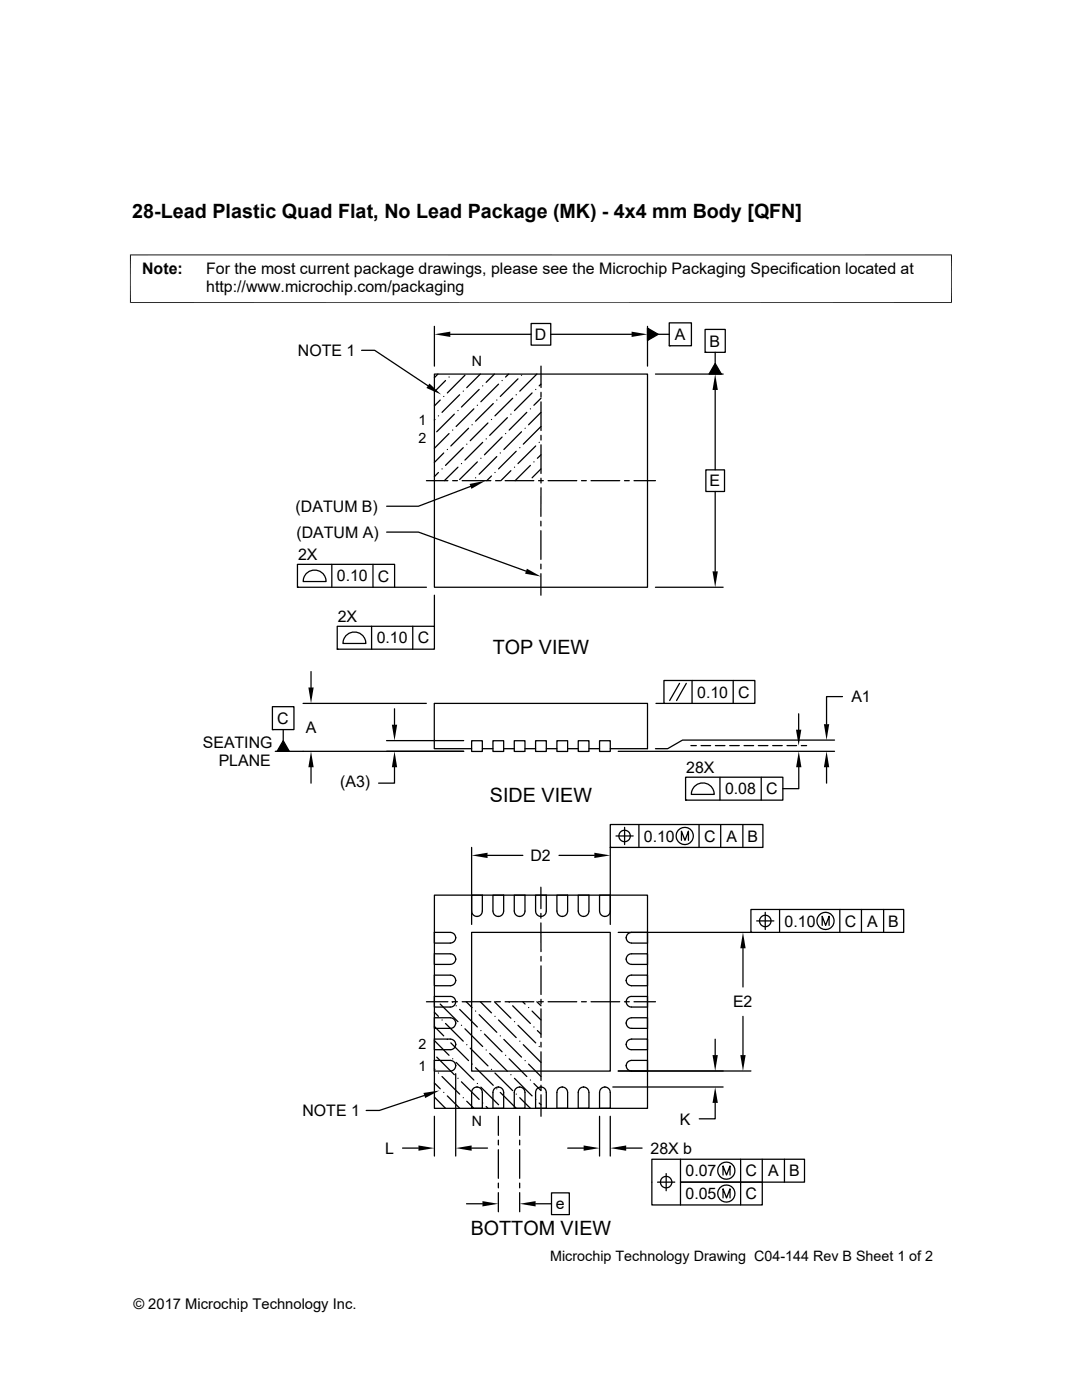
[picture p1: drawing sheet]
<svg xmlns="http://www.w3.org/2000/svg" width="216mm" height="279mm" viewBox="0 0 216 279" stroke-linecap="round" stroke-linejoin="round" font-family="sans-serif">
<g fill="none" stroke="#000" stroke-width=".25">
<path d="M72.2 69.9h2.6l10.6 7.1M86.7 74.7h42.5v42.5h-42.5zM86.7 65.1v8M87.4 74.7l-.7 .7M87.8 79.8l-1.1 1.2M88.5 79.1h.1M88.9 75.9l-2.2 2.3M89.6 75.2h.1M89.9 66.7h16.1M91.7 78.8l-3.5 3.5M92.4 78.1h.1M92.8 74.9l-3.5 3.5"/>
<path d="M95.6 77.7l-3.5 3.5M95.8 74.7l-2.7 2.7M96.3 77h.1M98.7 74.7l-1.7 1.6M99.1 79.8h.1M99.5 76.7l-3.6 3.5M100.2 75.9h.1M101.5 74.7l-.6 .5M102.3 79.5l-3.5 3.5M103 78.8h.1M103.4 75.6l-3.6 3.5M104.1 74.9h.1"/>
<path d="M106 64.6h3.9v4.3h-3.9zM106.2 78.4l-3.5 3.5M106.9 77.7h.1M107.1 74.7l-3.4 3.4M107.9 73.1v4.2M107.9 78.3v.9M108 76.7l-.4 .3M108 79.5l-1.5 1.4M109.9 66.7h16.1M129.2 65.5l2.1 1.2-2.1 1.2zM129.2 65.1v8M130.8 74.7h13.5"/>
<path d="M131.3 66.7h2.2M133.5 64.4h4.5v4.6h-4.5zM133.5 69h.1M140.7 65.7h4v4.6h-4zM140.7 70.3h.1M142.7 77.8v16M142.7 72.5l1.2 2.2h-2.4zM142.7 70.3v2.2M85.1 95.9h4.3M86.8 83.7l-.1 .1M87.5 83h.1M87.5 94.3l-.8 .8"/>
<path d="M88.2 93.6h.1M88.5 90.4l-1.8 1.9M89.3 89.7h.1M89.6 86.5l-2.9 3M90.3 85.8h.1M90.3 95.9h1M90.7 82.7l-3.6 3.5M91.4 81.9h.1M91.4 93.2l-2.7 2.7M92.1 92.5h.1M92.2 95.9h5.7M92.4 89.3l-3.5 3.6"/>
<path d="M93.1 88.6h.1M93.5 85.5l-3.5 3.5M93.9 97.1l-10.4 3.9h-6.3M94.2 84.8h.1M94.6 81.6l-3.6 3.5M94.9 95.4h.1M95.2 80.9h.1M95.3 92.2l-3.6 3.5M95.9 91.5h.1M96.3 88.3l-3.5 3.5M97 87.6h.1M97.4 84.4l-3.6 3.5"/>
<path d="M98.1 83.7h.1M98.1 95l-1 .9M98.4 80.5l-3.5 3.6M98.8 94.3h.1M98.9 95.9h.9M99.1 91.1l-3.5 3.5M99.8 90.4h.1M100.2 87.2l-3.5 3.6M100.8 95.9h5.7M100.9 86.5h.1M101.2 83.4l-3.5 3.5M101.9 82.7h.1"/>
<path d="M101.9 93.9l-2 2M102.7 93.2h.1M103 90.1l-3.5 3.5M103.7 89.3h.1M104.1 86.2l-3.6 3.5M104.8 85.5h.1M105.1 82.3l-3.5 3.5M105.8 81.6h.1M105.8 92.9l-3 3M106.5 92.2h.1M106.9 89l-3.5 3.5M107.5 95.9h.9"/>
<path d="M107.6 88.3h.1M107.9 80.2v5.7M107.9 86.9v.9M107.9 88.8v5.7M107.9 95.4v1M107.9 97.3v5.8M108 82.3l-2.5 2.5M108 85.1l-3.6 3.5M108 90.8l-.8 .7M108 93.6l-1.8 1.8M109.4 95.9h5.7M116 95.9h1"/>
<path d="M117.9 95.9h5.8M124.6 95.9h1M126.5 95.9h4.3M140.8 93.8h3.8v4.3h-3.8zM142.7 98.1v15.9M59.4 112.6h19.3v4.6h-19.3zM59.4 117.2h.1M61.2 114.3a2.3 2.3 0 0 1 2.5-.3 2.3 2.3 0 0 1 1.4 2.1h-4.6l.3-1.2zM66.2 112.6v4.6M74.4 112.6v4.6M77.2 106.2h6.3l21.5 7.8M78.7 117.2h6.4"/>
<path d="M86.7 118.8v6.2M107.9 104v1M107.9 105.9v5.7M107.9 112.6v.9M107.9 114.5v4.3M130.8 117.2h13.5M62.1 134v3.2M67.3 125h19.4v4.6h-19.4zM67.3 129.6h.1M69.2 126.7a2.29 2.29 0 0 1 2.5-.4 2.29 2.29 0 0 1 1.3 2.1h-4.6l.4-1.2zM74.1 125v4.6M82.4 125v4.6"/>
<path d="M132.5 135.8h18.1v4.6h-18.1zM135.6 136.4l-2 3.4M136.9 136.4l-1.9 3.4M138.1 135.8v4.6M146.3 135.8v4.6M168.1 139h-3.2v5.5M54.4 141h4.3v4.6h-4.3zM54.4 145.6h.1M56.5 145.6v2.2M56.5 147.8l1.2 2.1h-2.4zM60.5 140.4h24.6M62.1 153.1v3.2"/>
<path d="M77.1 147.8h15.4M78.7 153.1v3.2h-3.2M78.7 141.5v3.1M92.5 149.9h-37.6M94.1 149.4h-7.4v-9h42.5v9h-7.4M94.1 147.8h2.1v2.2h-2.1zM96.2 149.4h2.2M98.4 147.8h2.1v2.2h-2.1zM100.5 149.4h2.1M102.6 147.8h2.2v2.2h-2.2zM104.8 149.4h2.1M106.9 147.8h2.1v2.2h-2.1z"/>
<path d="M109 149.4h2.1M111.1 147.8h2.2v2.2h-2.2zM113.3 149.4h2.1M115.4 147.8h2.1v2.2h-2.1zM117.5 149.4h2.1M119.6 147.8h2.2v2.2h-2.2zM123.4 149.9h43.1M130.9 140.4h1.6M136.8 155.1h19.4v4.6h-19.4zM136.8 159.7h.1M137.9 148.8h1M138.7 156.8a2.28 2.28 0 0 1 2.5-.4 2.28 2.28 0 0 1 1.3 2.1h-4.6l.4-1.1z"/>
<path d="M139.9 148.8h1.9M142.7 148.8h2M143.7 155.1v4.6M145.6 148.8h1.9M148.5 148.8h1.9M151.3 148.8h1.9M151.9 155.1v4.6M154.2 148.8h1.9M157 148.8h1.9M159.4 142.5v3.1M159.4 153.1v4.3h-3.2M159.9 148.8h1.1"/>
<path d="M164.9 153.1v3.2M166.5 147.7h-30.3l-3 1.7h-2.4M86.7 178.6h42.5v42.6h-42.5zM94.1 169.1v15.4M94.1 178.6h2.1v3.2a1.07 1.07 0 0 1-1 1.1 1.07 1.07 0 0 1-1.1-1.1zM97.3 170.7h7M98.4 178.6h2.1v3.2a1.07 1.07 0 0 1-1.1 1.1 1.07 1.07 0 0 1-1-1.1zM102.6 178.6h2.2v3.2a1.07 1.07 0 0 1-1.1 1.1 1.07 1.07 0 0 1-1.1-1.1zM106.9 178.6h2.1v3.2a1.07 1.07 0 0 1-1.1 1.1 1.07 1.07 0 0 1-1-1.1zM107.9 177.1v4.2M111.1 178.6h2.2v3.2a1.07 1.07 0 0 1-1.1 1.1 1.07 1.07 0 0 1-1.1-1.1zM111.5 170.7h7.1"/>
<path d="M115.4 178.6h2.1v3.2a1.07 1.07 0 0 1-1.1 1.1 1.07 1.07 0 0 1-1-1.1zM121.8 169.1v15.4M121.8 164.5h30.4v4.6h-30.4zM121.8 169.1h.1M121.8 178.6h-2.2l.1 3.5 .5 .7 .5 .1M122.9 166.8h3.4M124.6 165.1v3.5M127.5 164.5v4.6M136 167.7v-1.8l.7 1.8 .7-1.8v1.8M139.5 164.5v4.6M143.8 164.5v4.6M148.2 164.5v4.6"/>
<path d="M85.1 199.9h4.3M86.7 198.9h3.2a1.06 1.06 0 0 1 1 1 1.06 1.06 0 0 1-1 1.1h-3.2zM86.7 194.6h3.2a1.06 1.06 0 0 1 1 1.1 1.06 1.06 0 0 1-1 1h-3.2zM86.7 190.4h3.2a1.06 1.06 0 0 1 1 1 1.06 1.06 0 0 1-1 1.1h-3.2zM86.7 186.1h3.2a1.07 1.07 0 0 1 1 1 1.07 1.07 0 0 1-1 1.1h-3.2zM90.2 199.9l.1 .1M90.3 199.9h1M90.9 195.7h.1M90.9 191.4h.1M90.9 187.2h.1M92.2 199.9h5.7M93 199.9l1.2 1.2"/>
<path d="M94.1 186.1h27.7v27.7h-27.7zM95.2 182.9h.1M95.8 199.9l2.3 2.2M98.7 199.9l3.2 3.3M98.9 199.9h.9M99.4 182.9h.1M100.8 199.9h5.7M103.7 182.9h.1M104.3 199.9l.5 .5M107.1 199.9l.9 .8M107.5 199.9h.9M107.9 184.2v5.7"/>
<path d="M107.9 182.3v.9M107.9 182.9h.1M107.9 190.9v.9M107.9 192.8v5.7M107.9 199.4v1M109.4 199.9h5.7M112.2 182.9h.1M116 199.9h1M116.4 182.9h.1M117.9 199.9h5.8M120.7 182.9h.1M121.8 181.8l-.3 .8-.8 .3"/>
<path d="M123.4 186.1h26.4M124.6 199.9h1M124.9 195.7h.1M124.9 191.4h.1M124.9 187.2h.1M125.3 186.4l.7-.3h3.2v2.1h-3.2a1.07 1.07 0 0 1-1-.6 1.07 1.07 0 0 1 .3-1.2zM125.3 190.6l.7-.2h3.2v2.1h-3.2a1.07 1.07 0 0 1-1-.7 1.07 1.07 0 0 1 .3-1.2zM125.3 194.9l.7-.3h3.2v2.1h-3.2a1.07 1.07 0 0 1-1-.6 1.07 1.07 0 0 1 .3-1.2zM125.3 199.2l.7-.3h3.2v2.1h-3.2a1.07 1.07 0 0 1-1-.7 1.07 1.07 0 0 1 .3-1.1zM126.5 199.9h4.3M148.3 189.3v7.7M149.8 181.5h30.5v4.6h-30.5z"/>
<path d="M149.8 186.1h.1M151 183.8h3.4M152.7 182.1v3.4M155.6 181.5v4.6M164.1 184.7v-1.8l.6 1.8 .7-1.8v1.8M167.6 181.5v4.6M171.9 181.5v4.6M176.3 181.5v4.6M84.7 218.6l-9 3h-2.6M86.7 211.6h3.2a1.07 1.07 0 0 1 1 1.1 1.07 1.07 0 0 1-1 1.1h-3.2zM86.7 207.4h3.2a1.06 1.06 0 0 1 1 1 1.06 1.06 0 0 1-1 1.1h-3.2zM86.7 203.1h3.2a1.06 1.06 0 0 1 1 1.1 1.06 1.06 0 0 1-1 1h-3.2z"/>
<path d="M86.7 202l.8 .8M86.7 204.9l1.8 1.8M86.7 207.7l2.9 2.9M86.7 218.9l2.2 2.3M86.7 213.3l.1 .1M86.7 216.1l1.1 1.2M87.1 211l3.6 3.5M87.5 214.1h.1M87.8 200.4l3.6 3.5M88.2 203.6h.1M88.2 214.8l3.5 3.6M88.5 218h.1"/>
<path d="M88.9 204.3l3.5 3.5M89.3 207.4h.1M89.3 218.7l2.4 2.5M90 208.1l3.5 3.6M90.3 211.3h.1M90.9 214.3v16.4M90.9 212.7h.1M90.9 208.4h.1M90.9 204.2h.1M91 200.7h.1M91 212l3.6 3.5M91.4 215.2h.1"/>
<path d="M91.7 201.4l3.6 3.6M92.1 204.6h.1M92.1 215.9l3.5 3.5M92.4 219.1h.1M92.8 205.3l3.5 3.6M93.1 208.5h.1M93.1 219.8l1.5 1.4M93.8 209.2l3.6 3.5M94.2 212.4h.1M94.4 217.3a1.07 1.07 0 0 1 1.2-.3 1.07 1.07 0 0 1 .6 1v3.2h-2.1v-3.2zM94.9 201.8h.1M94.9 213.1l3.5 3.5"/>
<path d="M95.2 216.9h.1M95.3 216.2h.1M95.6 202.5l3.5 3.5M95.9 205.7h.1M95.9 217l3.6 3.5M96.7 206.4l3.5 3.5M97 209.6h.1M97.7 210.2l3.5 3.6M98.1 213.4h.1M98.7 217.3a1.07 1.07 0 0 1 1.1-.3 1.07 1.07 0 0 1 .7 1v3.2h-2.1v-3.2zM98.8 202.8h.1M98.8 214.1l3.5 3.6"/>
<path d="M99.1 217.3h.1M99.4 216.9h.1M99.5 203.6l3.5 3.5M99.8 206.7h.1M99.8 218l3.2 3.2M100.5 207.4l3.6 3.6M100.9 210.6h.1M101.6 200h.1M101.6 211.3l3.5 3.5M101.9 214.5h.1M102.3 200.7l3.5 3.6M102.7 203.9h.1"/>
<path d="M102.7 215.2l3.5 3.5M102.9 217.3a1.07 1.07 0 0 1 1.2-.3 1.07 1.07 0 0 1 .7 1v3.2h-2.2v-3.2zM103 218.4h.1M103.4 204.6l3.5 3.5M103.7 216.9h.1M103.7 207.8h.1M103.7 219.1l2.1 2.1M104.4 208.5l3.6 3.5M104.8 211.7h.1M105.5 201.1h.1M105.5 212.4l2.5 2.4M105.8 215.5h.1"/>
<path d="M106.2 201.8l1.8 1.8M106.5 205h.1M106.5 216.2l1.5 1.5M106.9 219.4h.1M107.2 217.3a1.07 1.07 0 0 1 1.2-.3 1.07 1.07 0 0 1 .6 1v3.2h-2.1v-3.2zM107.2 205.7l.8 .7M107.6 208.9h.1M107.9 216.9h.1M107.9 201.3v5.8M107.9 208v1M107.9 209.9v5.7M107.9 216.6v.9"/>
<path d="M107.9 218.5v4.3M111.4 217.3a1.07 1.07 0 0 1 1.2-.3 1.07 1.07 0 0 1 .7 1v3.2h-2.2v-3.2zM112.2 216.9h.1M115.7 217.3a1.07 1.07 0 0 1 1.2-.3 1.07 1.07 0 0 1 .6 1v3.2h-2.1v-3.2zM116.4 216.9h.1M120 217.3a1.07 1.07 0 0 1 1.1-.3 1.07 1.07 0 0 1 .7 1v3.2h-2.2v-3.2zM120.7 216.9h.1M122.3 216.9h22M124.9 212.7l.2-.5 .7-.5 3.4-.1v2.2M124.9 212.7l.1 .3a1.07 1.07 0 0 0 1 .8M124.9 212.7h.1M124.9 208.4h.1"/>
<path d="M124.9 204.2h.1M125.3 203.4l.7-.3h3.2v2.1h-3.2a1.05 1.05 0 0 1-1-.6 1.05 1.05 0 0 1 .3-1.2zM125.3 207.7l.7-.3h3.2v2.1h-3.2a1.05 1.05 0 0 1-1-.7 1.05 1.05 0 0 1 .3-1.1zM142.7 207.4v3.2M148.3 202.8v7.8M149.8 213.7h-26.4M80.3 229.1h3.2M86.7 222.8v7.9M94.1 229.1h3.2M96.3 220.1h.1M97 220.8l.4 .4M99.4 222.8v3.8"/>
<path d="M99.4 227.5v1M99.4 229.4v5.8M99.4 236.1v1M99.4 238v3.8M100.2 221.2h.1M103.7 222.8v3.8M103.7 227.5v1M103.7 229.4v5.8M103.7 236.1v1M103.7 238v3.8M107.6 220.1l.4 .4M110 238.1h3.6v4.3h-3.6z"/>
<path d="M113.3 229.1h3.2M119.6 222.8v7.9M121.8 222.8v7.9M124.9 229.1h3.2M131.2 235.9h3.4M132.9 234.2v3.4M135.8 231.4v4.5h16.3v4.6h-22v-9.1h30.4v4.5h-24.7v4.6M142.7 220.1v3.2h-3.2M144.3 234.5v-1.8l.7 1.8 .7-1.8v1.8M144.3 239.1v-1.8l.7 1.8 .7-1.8v1.8M147.8 231.4v9.1M152.1 231.4v4.5"/>
<path d="M156.5 231.4v4.5M93.1 240.2h3.2M106.9 240.2h3.1"/>
<circle cx="124.6" cy="166.8" r="1.14"/>
<circle cx="136.6" cy="166.8" r="1.71"/>
<circle cx="152.7" cy="183.8" r="1.14"/>
<circle cx="164.7" cy="183.8" r="1.71"/>
<circle cx="132.9" cy="235.9" r="1.15"/>
<circle cx="144.9" cy="233.6" r="1.71"/>
<circle cx="144.9" cy="238.2" r="1.71"/>
</g>
<g fill="#000">
<path d="M85.7 76.5l2.3 2.2-2.9-1.3zM86.7 66.7l3.2-.5v1zM126 66.2l3.2 .5-3.2 .5zM129.2 65.5l2.1 1.2-2.1 1.2zM142.7 74.7l.5 3.1h-1zM142.7 72.5l1.2 2.2h-2.4zM93.7 96.6l3.2-.7-2.8 1.7zM105.1 113.5l2.8 1.6-3.1-.6zM142.2 114h1l-.5 3.2zM61.5 137.2h1.1l-.5 3.2zM56.5 147.8l1.2 2.1h-2.4zM62.1 149.9l.5 3.2h-1.1z"/>
<path d="M78.2 144.6h1l-.5 3.2zM78.7 149.9l.5 3.2h-1zM158.8 145.6h1.1l-.5 3.2zM159.4 149.9l.5 3.2h-1zM164.9 149.9l.6 3.2h-1.1zM164.4 144.5h1.1l-.6 3.2zM94.1 170.7l3.2-.5v1zM118.6 170.2l3.2 .5-3.2 .5zM148.3 186.1l.5 3.2h-1.1zM84.5 218.1l3.2-.5-2.9 1.5zM142.2 210.6h1l-.5 3.1zM147.7 210.6h1.1l-.5 3.1z"/>
<path d="M83.5 228.6l3.2 .5-3.2 .6zM90.9 229.1l3.2-.5v1.1zM96.3 239.7l3.1 .5-3.1 .6zM103.7 240.2l3.2-.5v1.1zM116.5 228.6l3.1 .5-3.1 .6zM121.8 229.1l3.1-.5v1.1zM142.7 216.9l.5 3.2h-1z"/>
</g>
<path d="M26 50.8v9.7M189.9 50.8v9.7M189.9 50.9h-164M25.9 60.4h164" fill="none" stroke="#000" stroke-width=".2"/>
<g font-size="3.9">
<text x="26.4" y="43.5">28-Lead Plastic Quad Flat, No Lead Package (MK) - 4x4 mm Body [QFN]</text>
<text x="98.3" y="130.4">TOP VIEW</text>
<text x="97.8" y="160.1">SIDE VIEW</text>
<text x="93.9" y="246.5">BOTTOM VIEW</text>
</g>
<g font-size="3.2">
<text x="28.4" y="54.6">Note:</text>
<text x="41.1" y="54.6">For the most current package drawings, please see the Microchip Packaging Specification located at</text>
<text x="41.1" y="58.3">http://www.microchip.com/packaging</text>
<text x="59.4" y="71.1">NOTE 1</text>
<text x="106.7" y="67.9">D</text>
<text x="134.7" y="67.9">A</text>
<text x="141.6" y="69.2">B</text>
<text x="141.6" y="97.1">E</text>
<text x="59" y="102.2">(DATUM B)</text>
<text x="59.1" y="107.3">(DATUM A)</text>
<text x="59.5" y="111.8">2X</text>
<text x="67.2" y="116">0.10</text>
<text x="75.4" y="116.1">C</text>
<text x="67.4" y="124.2">2X</text>
<text x="75.2" y="128.4">0.10</text>
<text x="83.4" y="128.4">C</text>
<text x="139.1" y="139.2">0.10</text>
<text x="147.3" y="139.2">C</text>
<text x="169.9" y="140.2">A1</text>
<text x="40.4" y="149.2">SEATING</text>
<text x="55.3" y="144.5">C</text>
<text x="61" y="146.3">A</text>
<text x="43.6" y="152.9">PLANE</text>
<text x="136.9" y="154.3">28X</text>
<text x="67.9" y="157.1">(A3)</text>
<text x="144.7" y="158.5">0.08</text>
<text x="152.9" y="158.5">C</text>
<text x="128.5" y="168">0.10</text>
<text x="140.5" y="168">C</text>
<text x="144.9" y="168">A</text>
<text x="149.1" y="168">B</text>
<text x="105.9" y="171.9">D2</text>
<text x="156.6" y="184.9">0.10</text>
<text x="168.6" y="184.9">C</text>
<text x="173" y="184.9">A</text>
<text x="177.2" y="184.9">B</text>
<text x="146.3" y="201.1">E2</text>
<text x="60.3" y="222.8">NOTE 1</text>
<text x="135.6" y="224.4">K</text>
<text x="76.9" y="230.3">L</text>
<text x="129.8" y="230.3">28X b</text>
<text x="136.8" y="234.8">0.07</text>
<text x="136.8" y="239.3">0.05</text>
<text x="148.8" y="234.8">C</text>
<text x="148.8" y="239.3">C</text>
<text x="153.2" y="234.8">A</text>
<text x="157.4" y="234.8">B</text>
<text x="110.9" y="241.4">e</text>
</g>
<g font-size="2.9">
<text x="109.8" y="251.7">Microchip Technology Drawing C04-144 Rev B Sheet 1 of 2</text>
<text x="26.6" y="261.3">© 2017 Microchip Technology Inc.</text>
</g>
<g font-size="2.8">
<text x="94.1" y="73.1">N</text>
<text x="83.5" y="84.8">1</text>
<text x="83.5" y="88.4">2</text>
<text x="83.5" y="209.4">2</text>
<text x="83.5" y="213.7">1</text>
<text x="94.1" y="224.8">N</text>
</g>
</svg>
